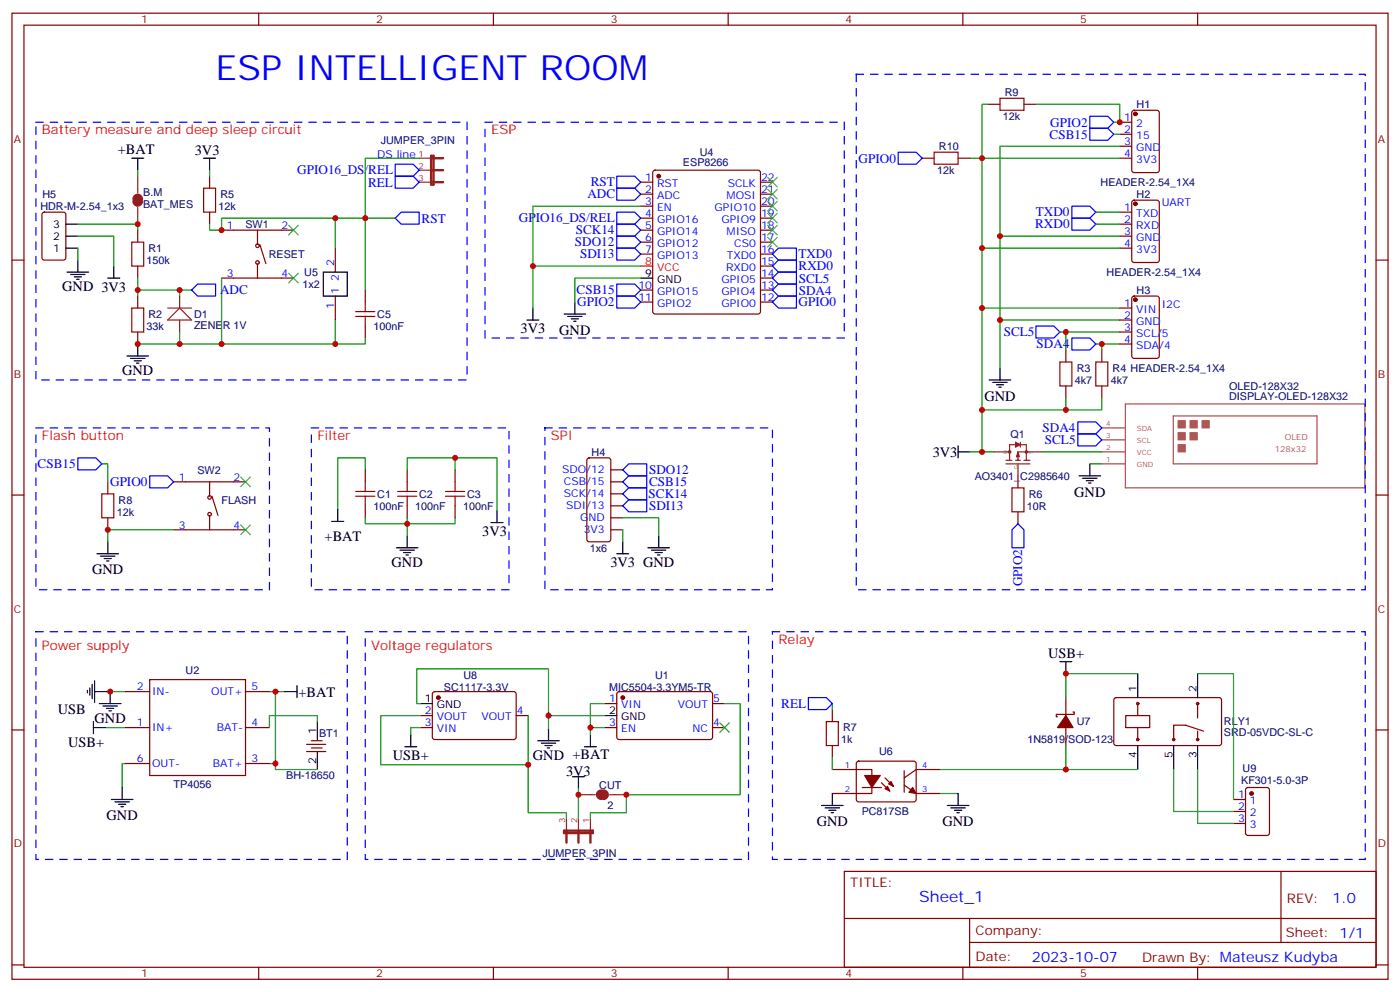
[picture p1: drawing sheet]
<svg xmlns="http://www.w3.org/2000/svg" width="412mm" height="292mm" viewBox="0 0 412 292" stroke-linecap="round" stroke-linejoin="round" font-family="sans-serif">
<g fill="none" stroke="#870000" stroke-width=".35">
<path d="M3.5 3.9h405.4v284.3h-405.4zM7.1 7.4h398.2v277.3h-398.2zM76.2 3.9v3.5M145.3 3.9v3.5M214.5 3.9v3.5M283.6 3.9v3.5M352.8 3.9v3.5M291 30.7h3.6M301.6 30.7h3.6M329.8 36h3.6M329.8 39.5h3.6M333.6 32.7l.5-.2h6.7l.6 .4 .1 17.2-.5 .6-6.9 .1-.7-.5v-17.1z"/>
<path d="M61.7 51.9v3.5M188.7 53.6h3.6M188.7 57.1h3.6M192.5 50.3l.5-.2h30.3l.5 .2 .2 .5v40.9l-.2 .5-.5 .2h-30.3l-.5-.2-.2-.5v-40.9zM224 53.6h3.5M224 57.1h3.5M271.6 46.6h3.6M282.2 46.6h3.6M329.8 43h3.6M329.8 46.6h3.6M333.6 59.1l.5-.2h6.7l.6 .4 .1 17.3-.5 .6-6.9 .1-.7-.5v-17.2zM3.5 76.6h3.6"/>
<path d="M12.6 62.6l.5-.2h5.6l.6 .5 .1 12.9-.5 .7-5.8 .1-.7-.5-.1-13zM40.6 67.7v3.6M40.6 78.3v3.5M61.7 62.4v3.6M65.3 67.7h21.1M75.8 67.7v4.3M75.8 77.6v4.2M76.6 72l1.7 5.6M98.8 73v7.1M188.7 60.7h3.6M188.7 64.2h3.6M188.7 67.7h3.6"/>
<path d="M188.7 71.3h3.6M188.7 74.8h3.6M224 60.7h3.5M224 64.2h3.5M224 67.7h3.5M224 71.3h3.5M224 74.8h3.5M224 78.3h3.5M329.8 62.4h3.6M329.8 66h3.6M329.8 69.5h3.6M329.8 73h3.6"/>
<path d="M405.3 76.6h3.6M40.6 87.1v3.6M40.6 97.7v3.5M65.3 81.8h21.1M98.8 87.1v7.1M107.6 85.4v3.5M107.6 96v3.5M188.7 85.4h3.6M188.7 88.9h3.6M224 85.4h3.5M224 88.9h3.5M224 81.8h3.5"/>
<path d="M329.8 90.7h3.6M329.8 94.2h3.6M329.8 97.7h3.6M333.6 87.3l.5-.2h6.7l.6 .5 .1 17.2-.5 .6-6.9 .1-.7-.5v-17.2zM314 103v3.5M314 113.6v3.5M324.6 103v3.5M324.6 113.6v3.5M329.8 101.2h3.6M107.6 138.3v3.5M119.9 138.3v3.5M134.1 138.3v3.5"/>
<path d="M173.1 135l.5-.2h5.6l.7 .4v23.5l-.4 .7-5.9 .1-.7-.5v-23.5zM179.9 138.3h3.5M3.5 145.7h3.6M31.7 141.8v3.5M31.7 152.4v3.5M51.2 155.9h21.1M51.2 141.8h21.1M61.7 141.8v4.2M61.7 151.7v4.2M62.4 146l1.8 5.7M107.6 148.9v3.5M119.9 148.9v3.5"/>
<path d="M134.1 148.9v3.5M179.9 155.9h3.5M179.9 152.4h3.5M179.9 148.9h3.5M179.9 145.3h3.5M179.9 141.8h3.5M299.9 140.1v3.5M299.9 150.6v3.6M405.3 145.7h3.6M3.5 214.8h3.6M37 214.1h7.1M37 203.6h7.1"/>
<path d="M44.1 200h28.2v28.2h-28.2zM72.3 214.1h7.1M72.3 203.6h7.1M90.3 219.1h5.7M91.7 218h3.2M123.8 210.6h3.6M123.8 214.1h3.6M127.6 203.8l.5-.2h23.5l.4 .7v12.9l-.7 .5-23.5-.1-.4-.6v-12.7zM152 210.6h3.6M178.2 214.1h3.5M178.2 207.1h3.5M181.9 203.8l.5-.2h27.1l.4 .7-.1 12.9-.6 .5-27.1-.1-.4-.6v-12.7z"/>
<path d="M209.9 214.1h3.5M209.9 207.1h3.5M245.2 208.8v3.6M245.2 219.4v3.6M314 205.3v5.3M314 214.1v5.3M316.1 209.5h.3v.8h-5.3v.7h.4M328.3 205.5l.5-.2 30.6 .1 .4 .6v13l-.7 .4h-30.6l-.4-.7v-12.7zM331.6 210.6h7.1v3.5h-7.1zM335.1 207.1v3.5M335.1 214.1v3.6M352.8 207.1v4.2"/>
<path d="M352.8 215.2v2.5M354.5 215.2l-5.3-1.8h-3.5v4.3M405.3 214.8h3.6M37 224.7h7.1M72.3 224.7h7.1M90.3 221.2h5.7M91.7 220.1h3.2M245.2 226.5h11.6v7h-11.6M252.5 224.2l.4-.2 16.5 .1 .5 .6-.1 10.9-.6 .4-16.5-.1-.5-.6v-10.6zM254 231.8h5.6M259.6 230.4l2.5 2.4M260.7 229l2.5 2.4"/>
<path d="M266.3 231.1l3.6 2.4h7M266.3 226.8v6.4M276.9 226.5h-7l-3.6 2.5M363.4 235.3h3.5M363.4 238.8h3.5M367.1 232l.5-.2h5.6l.7 .4v13l-.4 .6-5.9 .1-.7-.5v-12.9zM248.7 256.5h156.6v28.2h-156.6zM363.4 242.4h3.5M377.3 256.5v20.9M248.7 270.3h156.5M285.6 277.4h119.6M285.6 270.3v14.1"/>
<path d="M3.5 284h3.6M76.2 284.7v3.5M145.3 284.7v3.5M214.5 284.7v3.5M283.6 284.7v3.5M352.8 284.7v3.5M405.3 284h3.6"/>
<circle cx="75.8" cy="77.3" r=".53"/>
<circle cx="75.8" cy="72.3" r=".53"/>
<circle cx="61.7" cy="146.4" r=".53"/>
<circle cx="61.7" cy="151.3" r=".53"/>
<circle cx="335.1" cy="217.7" r=".35"/>
<circle cx="335.1" cy="207.1" r=".35"/>
<circle cx="345.7" cy="217.7" r=".35"/>
<circle cx="352.8" cy="217.7" r=".35"/>
<circle cx="352.8" cy="207.1" r=".35"/>
</g>
<g fill="none" stroke="#000" stroke-width=".35">
<path d="M38.8 46.6h3.5M40.6 46.6v3.5M60 46.6h3.5M61.7 46.6v3.5M19.4 66h3.5M19.4 73h3.5M19.4 69.5h3.5M22.9 76.6v3.5M33.5 78.3v3.5M19.8 80.1h6.3M20.8 80.8h4.2M21.9 81.5h2.1"/>
<path d="M22.6 82.2h.7M31.7 81.8h3.6M95.2 80.1h7.1v7h-7.1zM155.2 94.2h3.5M157 90.7v3.5M166.2 92.4h6.3M167.2 93.1h4.2M168.3 93.8h2.1M169 94.5h.7M169.3 88.9v3.5M188.7 81.8h3.6M37.4 104.8h6.3"/>
<path d="M38.5 105.5h4.2M39.5 106.2h2.1M40.2 106.9h.7M40.6 101.2v3.6M291.4 111.8h6.3M292.5 112.5h4.2M293.5 113.2h2.1M294.2 113.9h.7M294.6 108.3v3.5M282.2 133h3.6M282.2 131.2v3.6M321 136.5v3.6"/>
<path d="M31.7 159.5v3.5M97.7 153.5h3.5M99.5 149.9v3.6M119.9 157.7v3.5M144.6 153.8h3.6M146.4 150.3v3.5M183.4 159.5v3.5M194 157.7v3.5M317.9 140.1h6.3M318.9 140.8h4.2M320 141.5h2.1M320.7 142.2h.7"/>
<path d="M28.6 163h6.3M29.6 163.7h4.3M30.7 164.4h2.1M31.4 165.1h.7M116.8 161.2h6.3M117.8 161.9h4.3M118.9 162.6h2.1M119.6 163.3h.7M181.7 163h3.5M190.9 161.2h6.3M191.9 161.9h4.2M193 162.6h2.1"/>
<path d="M193.7 163.3h.7M312.2 194.7h3.5M314 194.7v3.6M335.1 198.3v7M352.8 198.3v7M25.8 203.2v.7M26.5 202.5v2.1M27.2 201.4v4.3M27.5 214.1h3.5M27.5 212.4v3.5M27.9 203.6h3.5M27.9 200.4v6.3"/>
<path d="M29.3 207.1h6.3M30.3 207.8h4.3M31.4 208.5h2.1M32.1 209.2h.7M32.5 203.6v3.5M84 203.6h3.5M87.5 201.8v3.5M93.5 212.4v5.3M119.2 219.8h3.6M121 216.3v3.5M123.8 207.1h3.6M158.4 218h6.3"/>
<path d="M159.5 218.7h4.2M160.5 219.4h2.1M161.6 214.5v3.5M172.2 219.8h3.5M173.9 216.3v3.5M178.2 210.6h3.5M335.1 219.4v7.1M345.7 219.4v7.1M352.8 219.4v7.1M32.8 235.3h6.4M33.9 236h4.2M34.9 236.7h2.1"/>
<path d="M35.6 237.4h.7M36 231.8v3.5M93.5 221.2v5.3M161.2 220.1h.7M168.6 228.6h3.6M170.4 228.6v3.5M242 237.1h6.4M243.1 237.8h4.2M244.1 238.5h2.1M244.8 239.2h.7M245.2 233.5v3.6M279 237.1h6.4"/>
<path d="M280.1 237.8h4.2M281.2 238.5h2.1M281.9 239.2h.7M282.2 233.5v3.6"/>
</g>
<g fill="none" stroke="#008700" stroke-width=".35">
<path d="M291 30.7h-1.7v15.9h-3.5M305.2 30.7h24.6v5.3h-1.7M328.1 39.5h1.7M40.6 50.1v1.8M61.7 50.1v1.8M123.5 46.6h-15.9v17.6h8.8M329.8 46.6h-40.5v44.1h40.5M329.8 43h-35.2v26.5M22.9 66h17.7v1.7M22.9 69.5h10.6v8.8M22.9 73v3.6M61.7 66v1.7h3.6v-3.5h33.5v8.8"/>
<path d="M98.8 64.2h8.8v21.2M157 78.3h31.7M188.7 60.7h-31.7v30M289.3 73h40.5M322.8 62.4h7M322.8 66h7M329.8 69.5h-35.2v38.8M40.6 85.4h12.3v1.7M40.6 81.8v5.3M52.9 97.7v3.5h-12.3M52.9 85.4h3.5M65.3 81.8v19.4h-12.4"/>
<path d="M98.8 94.2v7M107.6 99.5v1.7h-42.3M188.7 81.8h-19.4v7.1M289.3 90.7v42.3h3.5M294.6 94.2h35.2M312.2 97.7h1.8M329.8 97.7h-15.8v5.3M314 117.1v3.5M322.8 101.2h7M324.6 117.1v3.5h-35.3M324.6 101.2v1.8M30 136.5h1.7v5.3"/>
<path d="M107.6 138.3v-3.5h-8.1v15.1M134.1 138.3v-3.5h12.3v15.5M134.1 134.8h-14.2v3.5M285.8 133h3.5M306.9 133h17.7M321 136.5h3.6M51.2 155.9h-19.5v3.6M107.6 152.4v1.8h26.5v-1.8M119.9 152.4v5.3M183.4 152.4h10.6v5.3M183.4 155.9v3.6M335.1 198.3h-21.1v7"/>
<path d="M352.8 198.3h10.6v37M31 214.1h6M31.4 203.6h5.6M79.4 203.6h1.7v21.1M81.1 203.6h2.9M93.5 212.4v-1.8h-14.1v3.5M123.8 214.1h-2.8v2.2M123.8 207.1h-1v-10.3h38.8v17.7M123.8 210.6h-11.6v14.5h43.4v-14.5M161.6 210.6h16.6M173.9 214.1h4.3M178.2 207.1h-4.3v9.2"/>
<path d="M213.4 207.1h4.6v26.8h-33.5v5.3h-10.6v1.7M245.2 207.1v1.7M314 219.4v7.1h21.1M37 224.7h-1v7.1M79.4 224.7h1.7v1.8h12.4M155.6 225.1v14.1h11.3v1.7M170.4 232.1v8.8M245.2 223v3.5M276.9 233.5h5.3M276.9 226.5h37.1M345.7 226.5v12.3h17.7M352.8 226.5v15.9h10.6"/>
</g>
<path d="M39.9 58.6a.71 .71 0 0 1 .7-.7 .71 .71 0 0 1 .7 .7M39.9 59.3a.71 .71 0 0 0 .7 .7 .71 .71 0 0 0 .7-.7M177.1 233.2a.71 .71 0 0 0-.7 .7 .71 .71 0 0 0 .7 .7M177.8 233.2a.71 .71 0 0 1 .7 .7 .71 .71 0 0 1-.7 .7" fill="none" stroke="#8c2424" stroke-width="1.8"/>
<g fill="none" stroke="#8c2424" stroke-width=".35">
<path d="M40.6 51.9v4.9M123.5 46.6h3.5M123.5 50.1h3.5M123.5 53.6h3.5M40.6 61v5M49.4 94.2l3.5-3.5 3.5 3.5zM49.4 90.7h7M52.9 87.1v3.6M52.9 94.2v3.5M292.8 133h4.6M296.3 135.5h1.8M296.3 136.5h7.1"/>
<path d="M297.4 135.5v-4.6h4.9v4.6M299.2 135.5h1.4M299.2 130.2l1.4 .7-1.4 .7zM299.2 130.5l.7 .4M299.5 134.4h.7M299.5 130.5l.4 .4M299.9 133h7M299.9 133.3v2.2M299.9 136.5v3.6M299.9 133l-.4 1.4M299.9 133l.3 1.4M299.9 133.3l.3 1.1"/>
<path d="M299.9 133.3l-.4 1.1M299.9 133.7l-.4 .7M299.9 130.9l-.7 .3M299.9 130.9l-.4 .3M300.6 130.2v1.4M301.6 135.5h1.8M170.4 233.9h4.9M179.6 233.9h4.9M166.9 240.9v3.6M170.4 240.9v3.6M173.9 240.9v3.6"/>
<circle cx="297.4" cy="133" r=".35"/>
<circle cx="302.3" cy="133" r=".35"/>
</g>
<path d="M127 46.6h3.5M127 50.1h3.5M127 45.9h.7v8.4h-.7zM127 53.6h3.5M166.2 244.5h8.4v.7h-8.4zM166.9 244.5v3.5M170.4 244.5v3.5M173.9 244.5v3.5" fill="none" stroke="#8c2424" stroke-width=".71"/>
<g fill="#870000" stroke="#870000" stroke-width=".35">
<path d="M268.8 231.8l1.1 1.7-2.1-.3z"/>
<path d="M260.7 232.1l.7-.7 .7 1.4z"/>
<path d="M261.8 230.7l.7-.7 .7 1.4z"/>
<path d="M254.7 228.2h4.6l-2.5 3.6z"/>
<path d="M314 210.6l2.1 3.5h-4.6z"/>
<circle cx="129.1" cy="205.3" r=".53"/>
<circle cx="183.4" cy="205.3" r=".53"/>
<circle cx="334.4" cy="33.5" r=".53"/>
<circle cx="194" cy="51.9" r=".53"/>
<circle cx="334.4" cy="60" r=".53"/>
<circle cx="368.7" cy="233.5" r=".53"/>
<circle cx="334.4" cy="88.2" r=".53"/>
</g>
<path d="M331.5 118.9h70.6v24.7h-70.6zM324.6 136.5h6.9M324.6 133h6.9M324.6 125.9h6.9M324.6 129.5h6.9M345.6 122.4h42.3v14.1h-42.3z" fill="none" stroke="#a64a4a" stroke-width=".35"/>
<g fill="#a64a4a" stroke="#a64a4a" stroke-width=".29">
<path d="M347 123.8h2.1v2.1h-2.1z"/>
<path d="M350.5 123.8h2.2v2.1h-2.2z"/>
<path d="M347 127.4h2.1v2.1h-2.1z"/>
<path d="M354.1 123.8h2.1v2.1h-2.1z"/>
<path d="M347 130.9h2.1v2.1h-2.1z"/>
<path d="M350.5 127.4h2.2v2.1h-2.2z"/>
</g>
<path d="M188.7 78.3h3.6" fill="none" stroke="#f00" stroke-width=".35"/>
<path d="M10.6 36h127v75.8h-127zM142.9 36h105.8v63.5h-105.8zM252.2 21.9h150v151.7h-150zM10.6 125.9h68.8v47.7h-68.8zM91.7 125.9h58.2v47.7h-58.2zM160.5 125.9h67v47.7h-67zM10.6 185.9h91.7v67h-91.7zM107.6 185.9h112.9v67h-112.9zM227.5 185.9h174.7v67h-174.7z" fill="none" stroke="#00f" stroke-width=".35" stroke-dasharray="2.1 2.1"/>
<g fill="none" stroke="#a10000" stroke-width=".35">
<path d="M294.6 28.9h7v3.6h-7zM60 55.4h3.5v7h-3.5zM275.2 44.8h7v3.5h-7zM38.8 71.3h3.5v7h-3.5zM38.8 90.7h3.5v7h-3.5zM104.8 93.1h5.6M104.8 91.7h5.6M107.6 88.9v2.8M107.6 93.1v2.9M312.2 106.5h3.5v7.1h-3.5zM322.8 106.5h3.5v7.1h-3.5zM30 145.3h3.5v7.1h-3.5z"/>
<path d="M104.8 146h5.6M104.8 144.6h5.6M107.6 141.8v2.8M107.6 146v2.9M117.1 146h5.7M117.1 144.6h5.7M119.9 141.8v2.8M119.9 146v2.9M131.2 146h5.7M131.2 144.6h5.7M134.1 141.8v2.8M134.1 146v2.9"/>
<path d="M298.1 143.6h3.5v7h-3.5zM243.4 212.4h3.5v7h-3.5z"/>
</g>
<g fill="none" stroke="#3c3" stroke-width=".35">
<path d="M226.1 52.2l2.9 2.8M226.1 55.7l2.9 2.9M226.1 59.3l2.9 2.8M229 52.2l-2.9 2.8M229 55.7l-2.9 2.9M229 59.3l-2.9 2.8M85 66.3l2.8 2.8M87.8 66.3l-2.8 2.8M226.1 62.8l2.9 2.8M226.1 66.3l2.9 2.8M226.1 69.8l2.9 2.9M229 62.8l-2.9 2.8"/>
<path d="M229 66.3l-2.9 2.8M229 69.8l-2.9 2.9M85 80.4l2.8 2.9M87.8 80.4l-2.8 2.9M70.9 154.5l2.8 2.8M70.9 140.4l2.8 2.8M73.7 154.5l-2.8 2.8M73.7 140.4l-2.8 2.8M212 212.7l2.8 2.8M214.8 212.7l-2.8 2.8"/>
</g>
<g fill="none" stroke="#00f" stroke-width=".35">
<path d="M321 34.2h5.3l1.8 1.8-1.8 1.7h-5.3zM321 37.7h5.3l1.8 1.8-1.8 1.8h-5.3zM116.4 51.9h5.3l1.8 1.7-1.8 1.8h-5.3zM116.4 48.3h5.3l1.8 1.8-1.8 1.8h-5.3zM181.7 51.9h5.3l1.7 1.7-1.7 1.8h-5.3zM181.7 55.4h5.3l1.7 1.7-1.7 1.8h-5.3zM264.6 44.8h5.3l1.7 1.8-1.7 1.7h-5.3zM116.4 64.2l1.8-1.8h5.3v3.6h-5.3zM181.7 62.4h5.3l1.7 1.8-1.7 1.8h-5.3zM181.7 69.5h5.3l1.7 1.8-1.7 1.7h-5.3zM181.7 66h5.3l1.7 1.7-1.7 1.8h-5.3zM181.7 73h5.3l1.7 1.8-1.7 1.8h-5.3z"/>
<path d="M227.5 74.8l1.8-1.8h5.3v3.6h-5.3zM227.5 78.3l1.8-1.7h5.3v3.5h-5.3zM315.7 60.7h5.3l1.8 1.7-1.8 1.8h-5.3zM315.7 64.2h5.3l1.8 1.8-1.8 1.7h-5.3zM58.2 83.6h5.3v3.5h-5.3l-1.8-1.7zM181.7 83.6h5.3l1.7 1.8-1.7 1.7h-5.3zM181.7 87.1h5.3l1.7 1.8-1.7 1.8h-5.3zM227.5 81.8l1.8-1.7h5.3v3.5h-5.3zM227.5 88.9l1.8-1.8h5.3v3.6h-5.3zM229.3 83.6h5.3v3.5h-5.3l-1.8-1.7zM305.2 96h5.2l1.8 1.7-1.8 1.8h-5.2zM315.7 99.5h5.3l1.8 1.7-1.8 1.8h-5.3z"/>
<path d="M22.9 134.8h5.3l1.8 1.7-1.8 1.8h-5.3zM183.4 138.3l1.8-1.8h5.3v3.6h-5.3zM317.5 124.2h5.3l1.8 1.7-1.8 1.8h-5.3zM317.5 127.7h5.3l1.8 1.8-1.8 1.7h-5.3zM44.1 140.1h5.3l1.8 1.7-1.8 1.8h-5.3zM183.4 141.8l1.8-1.7h5.3v3.5h-5.3zM183.4 145.3l1.8-1.7h5.3v3.5h-5.3zM183.4 148.9l1.8-1.8h5.3v3.5h-5.3zM299.9 154.2l1.7 1.7v5.3h-3.5v-5.3zM238.1 205.3h5.3l1.8 1.8-1.8 1.7h-5.3z"/>
</g>
<g fill="#c00">
<circle cx="81.1" cy="203.6" r=".88"/>
<circle cx="81.1" cy="224.7" r=".88"/>
<circle cx="32.5" cy="203.6" r=".88"/>
<circle cx="119.9" cy="154.2" r=".88"/>
<circle cx="173.9" cy="214.1" r=".88"/>
<circle cx="161.6" cy="210.6" r=".88"/>
<circle cx="155.6" cy="225.1" r=".88"/>
<circle cx="170.4" cy="233.9" r=".88"/>
<circle cx="184.5" cy="233.9" r=".88"/>
<circle cx="40.6" cy="66" r=".88"/>
<circle cx="40.6" cy="101.2" r=".88"/>
<circle cx="40.6" cy="85.4" r=".88"/>
<circle cx="52.9" cy="101.2" r=".88"/>
<circle cx="52.9" cy="85.4" r=".88"/>
<circle cx="31.8" cy="155.9" r=".88"/>
<circle cx="314" cy="120.6" r=".88"/>
<circle cx="289.3" cy="73" r=".88"/>
<circle cx="289.3" cy="90.7" r=".88"/>
<circle cx="289.3" cy="133" r=".88"/>
<circle cx="314" cy="97.7" r=".88"/>
<circle cx="294.6" cy="69.5" r=".88"/>
<circle cx="289.3" cy="120.6" r=".88"/>
<circle cx="289.3" cy="46.6" r=".88"/>
<circle cx="134.1" cy="134.8" r=".88"/>
<circle cx="157" cy="78.3" r=".88"/>
<circle cx="329.8" cy="36" r=".88"/>
<circle cx="65.3" cy="101.2" r=".88"/>
<circle cx="98.8" cy="101.2" r=".88"/>
<circle cx="324.6" cy="101.2" r=".88"/>
<circle cx="65.3" cy="67.7" r=".88"/>
<circle cx="98.8" cy="64.2" r=".88"/>
<circle cx="107.6" cy="64.2" r=".88"/>
<circle cx="294.6" cy="94.2" r=".88"/>
<circle cx="314" cy="226.5" r=".88"/>
<circle cx="314" cy="198.3" r=".88"/>
</g>
<text font-size="10.2" fill="#00f" x="63.5" y="23.6">ESP INTELLIGENT ROOM</text>
<text font-size="4.6" fill="#00f" x="270.8" y="265.5">Sheet_1</text>
<g font-size="4.2">
<text x="34.7" y="45.2">+BAT</text>
<text x="57.4" y="45.5">3V3</text>
<text x="18.3" y="85.7">GND 3V3</text>
<text x="153.3" y="98.1">3V3</text>
<text x="164.7" y="98.5">GND</text>
<text x="36" y="110.4">GND</text>
<text x="290" y="117.9">GND</text>
<text x="274.8" y="134.4">3V3</text>
<text x="316.4" y="146.1">GND</text>
<text x="95.6" y="159.1">+BAT</text>
<text x="142.1" y="157.8">3V3</text>
<text x="115.4" y="166.9">GND</text>
<text x="179.8" y="166.9">3V3 GND</text>
<text x="27.2" y="169.1">GND</text>
<text x="308.7" y="193.6">USB+</text>
<text x="87.9" y="205">+BAT</text>
<text x="17" y="210.3">USB</text>
<text x="27.9" y="212.7">GND</text>
<text x="20.1" y="219.8">USB+</text>
<text x="115.7" y="223.7">USB+</text>
<text x="157" y="223.7">GND +BAT</text>
<text x="166.7" y="228.3">3V3</text>
<text x="31.4" y="241.4">GND</text>
<text x="240.6" y="243.1">GND</text>
<text x="277.6" y="243.1">GND</text>
</g>
<g font-size="4.2" fill="#00f">
<text x="392.5" y="265.7">1.0</text>
<text x="304" y="283.1">2023-10-07</text>
</g>
<g font-size="3.9" fill="#f00">
<text x="12.3" y="39.5">Battery measure and deep sleep circuit</text>
<text x="144.6" y="39.5">ESP</text>
<text x="12.3" y="129.5">Flash button</text>
<text x="93.5" y="129.5">Filter</text>
<text x="162.3" y="129.5">SPI</text>
<text x="12.3" y="191.2">Power supply</text>
<text x="109.4" y="191.2">Voltage regulators</text>
<text x="229.3" y="189.4">Relay</text>
</g>
<g font-size="3.9" fill="#00f">
<text x="309.2" y="40.8">CSB15</text>
<text x="309.4" y="37.3">GPIO2</text>
<text x="252.9" y="47.8">GPIO0</text>
<text x="87.6" y="51.3">GPIO16_DS/REL</text>
<text x="108.4" y="54.9">REL</text>
<text x="173" y="58.2">ADC</text>
<text x="174.1" y="54.8">RST</text>
<text x="124.2" y="65.5">RST</text>
<text x="152.8" y="65.5">GPIO16_DS/REL</text>
<text x="305.1" y="63.7">TXD0</text>
<text x="169.6" y="69">SCK14</text>
<text x="304.9" y="67.2">RXD0</text>
<text x="169.4" y="72.5">SDO12</text>
<text x="170.9" y="76">SDI13</text>
<text x="235.2" y="76.1">TXD0</text>
<text x="235.2" y="79.6">RXD0</text>
<text x="235.3" y="83.2">SCL5</text>
<text x="64.8" y="86.6">ADC</text>
<text x="169.8" y="86.6">CSB15</text>
<text x="235.3" y="86.7">SDA4</text>
<text x="170" y="90.2">GPIO2</text>
<text x="235.2" y="90.1">GPIO0</text>
<text x="295.7" y="98.8">SCL5</text>
<text x="305.4" y="102.5">SDA4</text>
<text x="307.1" y="127.2">SDA4</text>
<text x="307.8" y="130.7">SCL5</text>
<text x="11.1" y="137.8">CSB15</text>
<text x="32.4" y="143.1">GPIO0</text>
<text x="191.2" y="139.6">SDO12</text>
<text x="191.2" y="143.2">CSB15</text>
<text x="191.1" y="146.7">SCK14</text>
<text x="191.2" y="150.1">SDI13</text>
<text x="301.1" y="172.6" transform="rotate(-90 301.1 172.6)">GPIO2</text>
<text x="230.1" y="208.4">REL</text>
</g>
<g font-size="3.9" fill="#800">
<text x="250.5" y="261.1">TITLE:</text>
<text x="379.1" y="265.7">REV:</text>
<text x="287.4" y="275.3">Company:</text>
<text x="378.7" y="275.9">Sheet: 1/1</text>
<text x="287.4" y="282.9">Date:</text>
<text x="336.4" y="283">Drawn By: Mateusz Kudyba</text>
</g>
<g font-size="3.2" fill="#800">
<text x="41.6" y="6.9">1</text>
<text x="110.8" y="6.9">2</text>
<text x="179.9" y="6.9">3</text>
<text x="249.1" y="6.9">4</text>
<text x="318.2" y="6.9">5</text>
<text x="4.1" y="42">A</text>
<text x="405.9" y="42">A</text>
<text x="4.1" y="111.1">B</text>
<text x="405.9" y="111.1">B</text>
<text x="4.1" y="180.3">C</text>
<text x="405.9" y="180.3">C</text>
<text x="4.1" y="249.4">D</text>
<text x="405.9" y="249.4">D</text>
<text x="41.6" y="287.7">1</text>
<text x="110.8" y="287.7">2</text>
<text x="179.9" y="287.7">3</text>
<text x="249.1" y="287.7">4</text>
<text x="318.2" y="287.7">5</text>
</g>
<g font-size="3.2" fill="#000080">
<text x="296" y="28.3">R9</text>
<text x="295.4" y="35.3">12k</text>
<text x="334.8" y="31.9">H1</text>
<text x="112.1" y="42.4">JUMPER_3PIN</text>
<text x="206.1" y="46">U4</text>
<text x="276.6" y="44.2">R10</text>
<text x="201.2" y="48.8">ESP8266</text>
<text x="276" y="51.2">12k</text>
<text x="12.5" y="58.3">H5</text>
<text x="42.2" y="57.6">B.M</text>
<text x="64.9" y="58.3">R5</text>
<text x="324.2" y="54.8">HEADER-2.54_1X4</text>
<text x="334.8" y="58.3">H2</text>
<text x="11.9" y="61.9">HDR-M-2.54_1x3</text>
<text x="42.1" y="61.1">BAT_MES</text>
<text x="64.4" y="61.8">12k</text>
<text x="72.3" y="67.1">SW1</text>
<text x="43.2" y="77.7">150k</text>
<text x="43.8" y="74.1">R1</text>
<text x="79.2" y="75.9">RESET</text>
<text x="89.6" y="81.2">U5</text>
<text x="326" y="81.1">HEADER-2.54_1X4</text>
<text x="89.1" y="84.8">1x2</text>
<text x="334.8" y="86.5">H3</text>
<text x="43.8" y="93.5">R2</text>
<text x="57.1" y="93.5">D1</text>
<text x="111.1" y="93.6">C5</text>
<text x="43.2" y="97.1">33k</text>
<text x="57.1" y="96.8">ZENER 1V</text>
<text x="110" y="97.1">100nF</text>
<text x="316.6" y="112.9">4k7</text>
<text x="317.2" y="109.4">R3</text>
<text x="327.2" y="112.9">4k7</text>
<text x="327.7" y="109.4">R4 HEADER-2.54_1X4</text>
<text x="362" y="117.8">DISPLAY-OLED-128X32</text>
<text x="362" y="114.6">OLED-128X32</text>
<text x="297.7" y="128.8">Q1</text>
<text x="174.3" y="134.1">H4</text>
<text x="58.2" y="139.5">SW2</text>
<text x="287.1" y="141.2">AO3401_C2985640</text>
<text x="34.9" y="148.2">R8</text>
<text x="65.2" y="148.3">FLASH</text>
<text x="111.1" y="146.5">C1</text>
<text x="123.5" y="146.5">C2</text>
<text x="137.6" y="146.5">C3</text>
<text x="302.5" y="150">10R</text>
<text x="303" y="146.5">R6</text>
<text x="34.4" y="151.8">12k</text>
<text x="110" y="150">100nF</text>
<text x="122.3" y="150">100nF</text>
<text x="136.4" y="150">100nF</text>
<text x="173.7" y="162.4">1x6</text>
<text x="54.7" y="198.3">U2</text>
<text x="130.8" y="203.3">SC1117-3.3V</text>
<text x="136.5" y="199.7">U8</text>
<text x="179.4" y="203.3">MIC5504-3.3YM5-TR</text>
<text x="193" y="199.8">U1</text>
<text x="248.4" y="215.3">R7</text>
<text x="317.2" y="213.5">U7</text>
<text x="360.5" y="213.5">RLY1</text>
<text x="94" y="217">BT1</text>
<text x="247.8" y="218.8">1k</text>
<text x="302.7" y="218.8">1N5819/SOD-123</text>
<text x="360.5" y="216.7">SRD-05VDC-SL-C</text>
<text x="258.9" y="222.3">U6</text>
<text x="366" y="227.3">U9</text>
<text x="51.2" y="231.8">TP4056</text>
<text x="84.3" y="229.4">BH-18650</text>
<text x="176.5" y="232.1">CUT</text>
<text x="365.6" y="230.6">KF301-5.0-3P</text>
<text x="179" y="238.2">2</text>
<text x="253.8" y="239.9">PC817SB</text>
<text x="159.8" y="252.4">JUMPER_3PIN</text>
</g>
<g font-size="3.2" fill="#00f">
<text x="331.2" y="35.6">1</text>
<text x="331.2" y="39.2">2</text>
<text x="334.7" y="37.4">2</text>
<text x="334.7" y="40.9">15</text>
<text x="111.1" y="46.6">DS line</text>
<text x="331.2" y="42.7">3</text>
<text x="331.2" y="46.2">4</text>
<text x="334.7" y="44.4">GND</text>
<text x="334.7" y="48">3V3</text>
<text x="190.1" y="53.3">1</text>
<text x="224.2" y="53.3">22</text>
<text x="190.1" y="56.8">2</text>
<text x="193.6" y="55">RST</text>
<text x="193.6" y="58.6">ADC</text>
<text x="214" y="58.6">MOSI</text>
<text x="214.4" y="55">SCLK</text>
<text x="224.2" y="56.8">21</text>
<text x="190.1" y="60.3">3</text>
<text x="190.1" y="63.9">4</text>
<text x="193.6" y="62.1">EN</text>
<text x="193.6" y="65.6">GPIO16</text>
<text x="210.5" y="62.1">GPIO10</text>
<text x="212.5" y="65.6">GPIO9</text>
<text x="224.2" y="63.9">19</text>
<text x="224.2" y="60.3">20</text>
<text x="331.2" y="62.1">1</text>
<text x="331.2" y="65.6">2</text>
<text x="334.7" y="63.9">TXD</text>
<text x="342.2" y="60.7">UART</text>
<text x="66.8" y="67.4">1</text>
<text x="82.9" y="67.4">2</text>
<text x="190.1" y="67.4">5</text>
<text x="190.1" y="70.9">6</text>
<text x="193.6" y="69.1">GPIO14</text>
<text x="214" y="69.1">MISO</text>
<text x="224.2" y="70.9">17</text>
<text x="224.2" y="67.4">18</text>
<text x="331.2" y="69.1">3</text>
<text x="334.7" y="67.4">RXD</text>
<text x="334.7" y="70.9">GND</text>
<text x="190.1" y="74.4">7</text>
<text x="193.6" y="72.7">GPIO12</text>
<text x="193.6" y="76.2">GPIO13</text>
<text x="214.1" y="76.2">TXD0</text>
<text x="216.3" y="72.7">CS0</text>
<text x="224.2" y="78">15</text>
<text x="224.2" y="74.4">16</text>
<text x="331.2" y="72.7">4</text>
<text x="334.7" y="74.4">3V3</text>
<text x="66.8" y="81.5">3</text>
<text x="82.9" y="81.5">4</text>
<text x="98.4" y="78.3" transform="rotate(-90 98.4 78.3)">2</text>
<text x="99.8" y="82.8" transform="rotate(-90 99.8 82.8)">2</text>
<text x="212.5" y="83.3">GPIO5</text>
<text x="213.9" y="79.7">RXD0</text>
<text x="224.2" y="81.5">14</text>
<text x="99.8" y="86.4" transform="rotate(-90 99.8 86.4)">1</text>
<text x="188.1" y="85">10</text>
<text x="188.1" y="88.5">11</text>
<text x="193.6" y="86.8">GPIO15</text>
<text x="212.5" y="86.8">GPIO4</text>
<text x="224.2" y="88.5">12</text>
<text x="224.2" y="85">13</text>
<text x="98.4" y="90.9" transform="rotate(-90 98.4 90.9)">1</text>
<text x="193.6" y="90.3">GPIO2</text>
<text x="212.5" y="90.3">GPIO0</text>
<text x="331.2" y="90.3">1</text>
<text x="331.2" y="93.8">2</text>
<text x="334.7" y="92.1">VIN</text>
<text x="334.7" y="95.6">GND</text>
<text x="342.2" y="90.7">I2C</text>
<text x="331.2" y="97.4">3</text>
<text x="331.2" y="100.9">4</text>
<text x="334.7" y="99.1">SCL/5</text>
<text x="334.7" y="102.7">SDA/4</text>
<text x="52.7" y="141.5">1</text>
<text x="68.8" y="141.5">2</text>
<text x="165.6" y="139.3">SDO/12</text>
<text x="166.1" y="142.9">CSB/15</text>
<text x="166.1" y="146.4">SCK/14</text>
<text x="166.7" y="149.9">SDI/13</text>
<text x="52.7" y="155.6">3</text>
<text x="68.8" y="155.6">4</text>
<text x="170.9" y="153.5">GND</text>
<text x="172" y="157">3V3</text>
<text x="40.3" y="203.2">2</text>
<text x="74.1" y="203.2">5</text>
<text x="44.8" y="204.6">IN-</text>
<text x="62.2" y="204.6">OUT+</text>
<text x="179.5" y="206.7">1</text>
<text x="183" y="208.5">VIN</text>
<text x="199.7" y="208.5">VOUT</text>
<text x="210.1" y="206.7">5</text>
<text x="40.3" y="213.8">1</text>
<text x="44.8" y="215.2">IN+</text>
<text x="63.9" y="215.2">BAT-</text>
<text x="74.1" y="213.8">4</text>
<text x="125.2" y="210.3">2</text>
<text x="125.2" y="213.8">3</text>
<text x="128.7" y="212">VOUT</text>
<text x="128.7" y="215.5">VIN</text>
<text x="141.8" y="212">VOUT</text>
<text x="152.2" y="210.3">4</text>
<text x="179.5" y="213.8">3</text>
<text x="183" y="215.5">EN</text>
<text x="204" y="215.5">NC</text>
<text x="210.1" y="213.8">4</text>
<text x="40.3" y="224.4">6</text>
<text x="44.8" y="225.8">OUT-</text>
<text x="62.7" y="225.8">BAT+</text>
<text x="74.1" y="224.4">3</text>
<text x="364.7" y="234.9">1</text>
<text x="364.7" y="238.5">2</text>
<text x="368.2" y="236.7">1</text>
<text x="364.7" y="242">3</text>
<text x="368.2" y="240.2">2</text>
<text x="368.2" y="243.8">3</text>
</g>
<g font-size="3.2">
<text x="15.6" y="67">3</text>
<text x="15.6" y="70.6">2</text>
<text x="15.6" y="74.1">1</text>
<text x="190.1" y="81.5">9</text>
<text x="193.6" y="83.3">GND</text>
<text x="334.8" y="203.6" transform="rotate(-90 334.8 203.6)">1</text>
<text x="352.4" y="203.6" transform="rotate(-90 352.4 203.6)">2</text>
<text x="125.2" y="206.7">1</text>
<text x="128.7" y="208.5">GND</text>
<text x="93.1" y="215.9" transform="rotate(-90 93.1 215.9)">1</text>
<text x="179.5" y="210.3">2</text>
<text x="183" y="212">GND</text>
<text x="93.1" y="225" transform="rotate(-90 93.1 225)">2</text>
<text x="334.8" y="223.2" transform="rotate(-90 334.8 223.2)">4</text>
<text x="345.4" y="223.2" transform="rotate(-90 345.4 223.2)">5</text>
<text x="352.4" y="223.2" transform="rotate(-90 352.4 223.2)">3</text>
</g>
<g font-size="3.2" fill="#f00">
<text x="190.1" y="78">8</text>
<text x="193.6" y="79.7">VCC</text>
</g>
<g font-size="2.5" fill="#8d2323">
<text x="123.3" y="46.2">1</text>
<text x="123.3" y="49.7">2</text>
<text x="123.3" y="53.3">3</text>
<text x="166.5" y="242.4" transform="rotate(-90 166.5 242.4)">3</text>
<text x="170" y="242.4" transform="rotate(-90 170 242.4)">2</text>
<text x="173.6" y="242.4" transform="rotate(-90 173.6 242.4)">1</text>
</g>
<g font-size="2.5" fill="#a54b4b">
<text x="378.5" y="129.5">OLED</text>
<text x="375.5" y="133">128x32</text>
</g>
<g font-size="2.5" fill="#00f">
<text x="248.9" y="226.1">1</text>
<text x="271.6" y="226.1">4</text>
<text x="248.9" y="233.2">2</text>
<text x="271.6" y="233.2">3</text>
</g>
<g font-size="2.1" fill="#a54b4b">
<text x="325.9" y="125.2">4</text>
<text x="325.9" y="128.8">3</text>
<text x="334.9" y="127">SDA</text>
<text x="334.9" y="130.5">SCL</text>
<text x="325.9" y="135.8">1</text>
<text x="325.9" y="132.3">2</text>
<text x="334.9" y="137.6">GND</text>
<text x="334.9" y="134">VCC</text>
</g>
<g font-size="1.4" fill="#238d23">
<text x="296.7" y="133.7" transform="rotate(-90 296.7 133.7)">D</text>
<text x="299.9" y="137.9" transform="rotate(-90 299.9 137.9)">G</text>
<text x="304.1" y="133.7" transform="rotate(-90 304.1 133.7)">S</text>
</g>
</svg>
